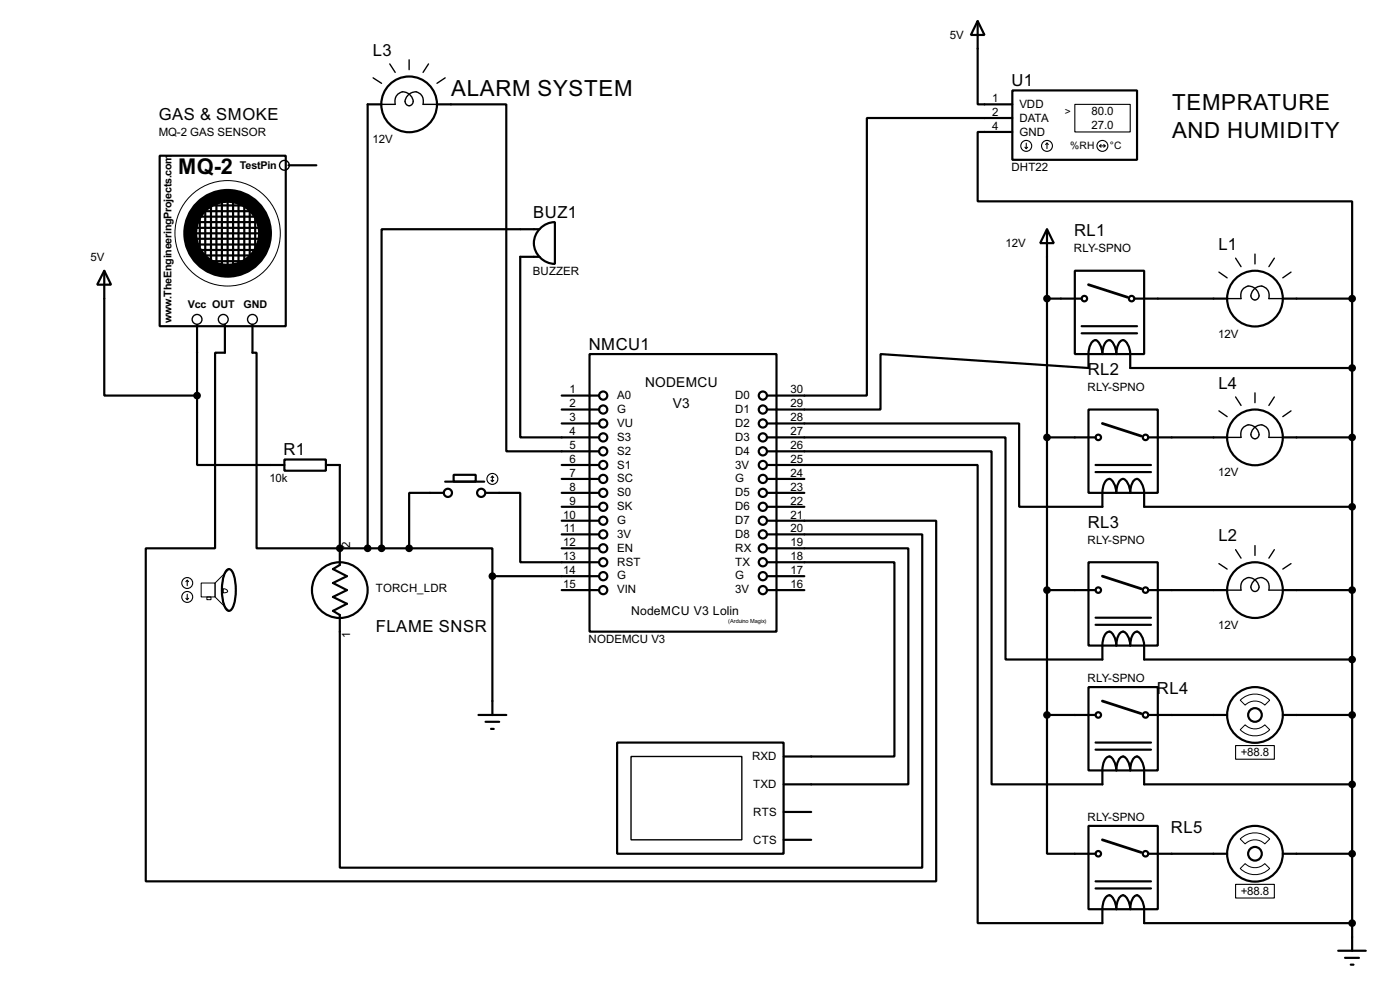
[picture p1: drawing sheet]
<svg xmlns="http://www.w3.org/2000/svg" width="256mm" height="180mm" viewBox="0 0 256 180" stroke-linecap="round" stroke-linejoin="round" font-family="sans-serif">
<g fill="none" stroke="#000" stroke-width=".4">
<path d="M69.9 19.1h-2.5v81.3M80.1 19.1h12.7v63.5h17M179.1 3.9l1.3 2.5h-2.5zM179.1 3.9v15.2h6.4M185.5 16.6h22.8v12.7h-22.8zM29.3 28.5h23.1v31.2h-23.1zM35.9 39.7h11.4M35.9 38.7h10.4M36.6 39.4v5.9M37.4 37.6h8.1M37.6 37.9v9.4M38.7 37.4v10.7"/>
<path d="M39.7 36.6v12M40.7 36.6v12.2M41.7 36.6v12.2M42.7 36.6v12.2M43.7 36.9v11.7M44.8 37.4v10.7M45.8 38.7v8.6M46.8 39.2v7.1M52.9 30.3h5.1M185.5 21.6h-26.7v50.8h-18.3M185.5 24.2h-6.4v12.7h68.6v17.8M19.1 49.6l1.3 2.5h-2.6z"/>
<path d="M19.1 49.6v22.8h17M35.1 40.7h12.2M35.6 42.7h12.7M35.6 41.7h12.5M35.6 43.7h12.5M35.9 44.8h11.7M36.1 59.5v12.9M36.4 45.8h11.4M36.9 46.8h9.6M37.6 47.8h7.7M41.2 59.5v5.1h-1.8v35.8h-12.7v60.9h144.8v-66h-31M46.3 59.5v5.1h.7v35.8h28"/>
<path d="M98.9 47h-3.6v33.1h14.5M98.9 42h-29v58.4M99 41.8a3.8 3.8 0 0 1 2.7-1.1v7.6a3.8 3.8 0 0 1-3.6-2.3 3.8 3.8 0 0 1 .9-4.2zM191.8 42l1.3 2.5h-2.5zM191.8 54.7h6.4M191.8 42v88.9M196.9 49.6h12.7v15.2h-12.7zM198.2 59.7h10.1M207.8 54.7h17M235 54.7h12.7M247.7 54.7v119.3M36.1 72.4v12.7h16"/>
<path d="M102.9 72.4h6.9M102.9 75h6.9M102.9 77.5h6.9M108 64.8h34.3v50.8h-34.3zM140.5 77.5h46.2v15.3h15.3a8.5 8.5 0 0 1 .3-4.3 .91 .91 0 0 1 1.2-.7 3.3 3.3 0 0 1 1 2.4 3.3 3.3 0 0 1 .9-2.4 .9 .9 0 0 1 1.2 .7l.4 1.1 .1 .6a3.3 3.3 0 0 1 .8-2.4 .89 .89 0 0 1 1.2 .7 6.8 6.8 0 0 1 .5 4.3h38.1M198.2 61h10.1M199.4 75h12.7v15.2h-12.7zM247.7 67.4h-40.6a7 7 0 0 0-.5-4.3 .9 .9 0 0 0-1.2-.7 2.87 2.87 0 0 0-.9 2.4 2.75 2.75 0 0 0-1.2-2.5 1.5 1.5 0 0 0-1.2 1.3l-.1 1.2a2.75 2.75 0 0 0-1.3-2.5 2.37 2.37 0 0 0-1.3 2.5v2.6l-38.1-2.6v10.2h-20.8M52.1 84.1h7.6v2.1h-7.6zM59.7 85.1h2.6v18.3l-1.3 .8 2.6 1.3-2.6 1.2 2.6 1.3-2.6 1.3 2.6 1.2-2.6 1.3 1.3 .8v46.2h106.7v-61h-28.5M81.3 90.2h-6.3v10.2M81.6 88.2h7.1"/>
<path d="M83.1 86.9h4.1v1.3h-4.1zM89 90.2h6.3v12.7h14.5M102.9 92.8h6.9M102.9 85.1h6.9M102.9 87.7h6.9M102.9 90.2h6.9M102.9 95.3h6.9M102.9 97.8h6.9M140.5 80.1h43.7v40.6h17.8a8.5 8.5 0 0 1 .3-4.3 .89 .89 0 0 1 .9-.8 .89 .89 0 0 1 .9 .8l.3 1.1 .1 .7a3.2 3.2 0 0 1 .9-2.5 .9 .9 0 0 1 1.2 .7l.4 1.1 .1 .7a3.2 3.2 0 0 1 .8-2.5 .89 .89 0 0 1 1.2 .7 6.8 6.8 0 0 1 .5 4.3h38.1M140.5 82.6h41.2v61h20.3a8.5 8.5 0 0 1 .3-4.3 .91 .91 0 0 1 1.2-.7 3.3 3.3 0 0 1 1 2.4 3.3 3.3 0 0 1 .9-2.4 .9 .9 0 0 1 1.2 .7l.4 1.1 .1 .6a3.3 3.3 0 0 1 .8-2.4 .89 .89 0 0 1 1.2 .7 6.8 6.8 0 0 1 .5 4.3h38.1M140.5 85.1h38.6v83.9h22.9a8.5 8.5 0 0 1 .3-4.3 .91 .91 0 0 1 1.2-.7 3.3 3.3 0 0 1 1 2.4 3.3 3.3 0 0 1 .9-2.4 .9 .9 0 0 1 1.2 .7l.4 1.1 .1 .6a3.3 3.3 0 0 1 .8-2.4 .89 .89 0 0 1 1.2 .7 6.8 6.8 0 0 1 .5 4.3h38.1M140.5 92.8h6.9"/>
<path d="M140.5 87.7h6.9M140.5 90.2h6.9M191.8 80.1h8.9M200.7 85.1h10.2M200.7 86.4h10.2M210.4 80.1h14.4M235 80.1h12.7M41.7 104.3l.3-.1a1.59 1.59 0 0 1 .9 1.4 9.1 9.1 0 0 1-.4 5.8l-.5 .4a1.63 1.63 0 0 1-1.1-1.4 8.7 8.7 0 0 1 .5-5.9zM75 100.4h15.2v5.1M90.2 105.5h19.6M90.2 105.5v25.4M102.9 108h6.9"/>
<path d="M102.9 100.4h6.9M140.5 102.9h23.4v35.6h-20.3M140.5 100.4h25.9v43.2h-22.8M140.5 108h6.9M140.5 105.5h6.9M191.8 108h8.9M199.4 102.9h12.7v15.3h-12.7zM200.7 114.4h10.2M200.7 113.1h10.2M210.4 108h14.4M235 108h12.7M87.7 130.9h5.1"/>
<path d="M89 132.1h2.5M90 133.4h.5M113.1 135.9h30.5v20.4h-30.5zM191.8 130.9v25.4h8.9M191.8 130.9h8.9M199.4 125.8h12.7v15.2h-12.7zM200.7 137.2h10.2M200.7 135.9h10.2M210.4 130.9h14.4M235 130.9h12.7M143.6 148.6h5M143.6 153.7h5"/>
<path d="M199.4 151.2h12.7v15.2h-12.7zM210.4 156.3h14.4M235 156.3h12.7M200.7 162.6h10.2M200.7 161.3h10.2M245.2 174h5M246.4 175.3h2.6M247.5 176.6h.5"/>
<circle cx="74.9" cy="19.1" r="5.1"/>
<circle cx="198.6" cy="54.7" r=".5"/>
<circle cx="207.3" cy="54.7" r=".5"/>
<circle cx="229.9" cy="54.7" r="5.1"/>
<circle cx="110.5" cy="75" r=".75"/>
<circle cx="110.5" cy="72.4" r=".75"/>
<circle cx="110.5" cy="77.5" r=".75"/>
<circle cx="139.7" cy="72.4" r=".75"/>
<circle cx="139.7" cy="77.5" r=".75"/>
<circle cx="139.7" cy="75" r=".75"/>
<circle cx="82" cy="90.2" r=".75"/>
<circle cx="88.1" cy="90.2" r=".75"/>
<circle cx="110.5" cy="95.3" r=".75"/>
<circle cx="110.5" cy="85.1" r=".75"/>
<circle cx="110.5" cy="80.1" r=".75"/>
<circle cx="110.5" cy="92.8" r=".75"/>
<circle cx="110.5" cy="97.8" r=".75"/>
<circle cx="110.5" cy="90.2" r=".75"/>
<circle cx="110.5" cy="82.6" r=".75"/>
<circle cx="110.5" cy="87.7" r=".75"/>
<circle cx="139.7" cy="92.8" r=".75"/>
<circle cx="139.7" cy="97.8" r=".75"/>
<circle cx="139.7" cy="90.2" r=".75"/>
<circle cx="139.7" cy="95.3" r=".75"/>
<circle cx="139.7" cy="82.6" r=".75"/>
<circle cx="139.7" cy="85.1" r=".75"/>
<circle cx="139.7" cy="80.1" r=".75"/>
<circle cx="139.7" cy="87.7" r=".75"/>
<circle cx="201.2" cy="80.1" r=".5"/>
<circle cx="209.8" cy="80.1" r=".5"/>
<circle cx="229.9" cy="80.1" r="5.1"/>
<circle cx="62.2" cy="108" r="5.1"/>
<circle cx="110.5" cy="100.4" r=".75"/>
<circle cx="110.5" cy="105.5" r=".75"/>
<circle cx="110.5" cy="102.9" r=".75"/>
<circle cx="110.5" cy="108" r=".75"/>
<circle cx="139.7" cy="100.4" r=".75"/>
<circle cx="139.7" cy="102.9" r=".75"/>
<circle cx="139.7" cy="105.5" r=".75"/>
<circle cx="139.7" cy="108" r=".75"/>
<circle cx="201.2" cy="108" r=".5"/>
<circle cx="209.8" cy="108" r=".5"/>
<circle cx="229.9" cy="108" r="5.1"/>
<circle cx="201.2" cy="130.9" r=".5"/>
<circle cx="209.8" cy="130.9" r=".5"/>
<circle cx="229.9" cy="130.9" r="5.1"/>
<circle cx="229.9" cy="130.9" r="1.25"/>
<circle cx="201.2" cy="156.3" r=".5"/>
<circle cx="209.8" cy="156.3" r=".5"/>
<circle cx="229.9" cy="156.3" r="5.1"/>
<circle cx="229.9" cy="156.3" r="1.25"/>
</g>
<circle cx="62.3" cy="100.4" r=".2" fill="#000"/>
<g fill="none" stroke="#000" stroke-width=".2">
<path d="M196.9 19.1h10.2v5.1h-10.2zM187.8 27l.2 .2M188 26.2v1M188.3 27l-.3 .2M191.8 26.2l-.2 .3M191.8 26.2l.3 .3M191.8 26.2v1M201.5 26.7h1M201.5 26.7l.2 .3M201.7 26.5l-.2 .2M202.2 26.5l.3 .2M202.5 26.7l-.3 .3"/>
<path d="M90 87.9l.2 .3M90.2 87.2v1M90.2 87.2l-.2 .2M90.2 87.2l.3 .2M90.5 87.9l-.3 .3M34.1 109.5l.2 .3M34.3 106.2v1M34.3 108.8v1M34.3 106.2l-.2 .3M34.3 106.2l.3 .3M34.6 109.5l-.3 .3M226.4 136.5h7.1v2.5h-7.1z"/>
<path d="M226.4 161.9h7.1v2.5h-7.1z"/>
<circle cx="188" cy="26.7" r="1"/>
<circle cx="191.8" cy="26.7" r="1"/>
<circle cx="201.9" cy="26.7" r="1"/>
<circle cx="90.2" cy="87.7" r="1"/>
<circle cx="34.3" cy="106.7" r="1"/>
<circle cx="34.3" cy="109.3" r="1"/>
</g>
<g fill="none" stroke="#000" stroke-width=".25">
<path d="M68.4 14.3l1.5 1M69.9 19.1h2.5a1.69 1.69 0 0 1 1.2-2.2 1.69 1.69 0 0 1 2 1.3 .77 .77 0 0 1-.6 1.2 .77 .77 0 0 1-.7-1.2 1.72 1.72 0 0 1 1.2-1.3 1.72 1.72 0 0 1 1.8 .6l.2 .9v.7h2.6M71.4 11.7l1 1.6M75 11v1.8M78.5 11.7l-1 1.6M81.6 14.3l-1.5 1M223.3 49.8l1.5 1.1M224.8 54.7h2.6a1.69 1.69 0 0 1 1.1-2.3 1.69 1.69 0 0 1 2.1 1.4 .76 .76 0 0 1-.7 1.1 .76 .76 0 0 1-.7-1.1 1.68 1.68 0 0 1 1.4-1.4 1.68 1.68 0 0 1 1.8 1l.1 1.3h2.5M226.4 47.3l1 1.5M229.9 46.5v1.8M233.5 47.3l-1 1.5M236.5 49.8l-1.5 1.1"/>
<path d="M223.3 75.2l1.5 1.1M226.4 72.7l1 1.5M229.9 71.9v1.8M233.5 72.7l-1 1.5M236.5 75.2l-1.5 1.1M224.8 80.1h2.6a1.69 1.69 0 0 1 1.1-2.3 1.69 1.69 0 0 1 2.1 1.4 .76 .76 0 0 1-.7 1.1 .76 .76 0 0 1-.7-1.1 1.68 1.68 0 0 1 1.4-1.4 1.68 1.68 0 0 1 1.8 1l.1 1.3h2.5M229.9 99.9v1.8M223.3 103.2l1.5 1M224.8 108h2.6a1.69 1.69 0 0 1 1.1-2.2 1.69 1.69 0 0 1 2.1 1.3 .77 .77 0 0 1-.7 1.2 .77 .77 0 0 1-.7-1.2 1.68 1.68 0 0 1 1.5-1.3 1.68 1.68 0 0 1 1.7 1l.1 1.2h2.5M226.4 100.6l1 1.6M233.5 100.6l-1 1.6M236.5 103.2l-1.5 1"/>
<path d="M115.6 138.5h20.3v15.2h-20.3z"/>
<circle cx="52.1" cy="30.3" r=".9"/>
<circle cx="36.1" cy="58.5" r=".9"/>
<circle cx="40.9" cy="58.5" r=".9"/>
<circle cx="46.2" cy="58.5" r=".9"/>
</g>
<g fill="none" stroke="#000" stroke-width=".18">
<path d="M36.9 106.7h2.5v2.6h-2.5zM37.9 109.3h.8v.5h-.8zM40.9 107.8a.68 .68 0 0 1 .8 .5l-.1 .1-.7 .1zM41.7 104.3a5.3 5.3 0 0 0-1 3.7 5.2 5.2 0 0 0 1 3.7l.3 .1-2.6-2.5v-2.6l2.6-2.5zM227.2 128.2a3.8 3.8 0 0 1 5.4 0l-.9 .9a2.54 2.54 0 0 0-3.6 0zM228.1 132.7a2.54 2.54 0 0 0 3.6 0l.9 .9a3.8 3.8 0 0 1-5.4 0zM227.2 159l.9-.9a2.54 2.54 0 0 0 3.6 0l.9 .9a3.8 3.8 0 0 1-5.4 0zM227.2 153.6a3.8 3.8 0 0 1 5.4 0l-.9 .9a2.54 2.54 0 0 0-3.6 0z"/>
<circle cx="41.7" cy="42.7" r="9.7"/>
</g>
<path d="M199.4 52.1l7.2 2.3M202 77.5l7.1 2.3M202 105.5l7.1 2.3M202 128.3l7.1 2.3M202 153.7l7.1 2.3" fill="none" stroke="#000" stroke-width=".5"/>
<g fill="#000" stroke="#000" stroke-width=".4">
<circle cx="191.8" cy="54.7" r=".5"/>
<circle cx="247.7" cy="54.7" r=".5"/>
<circle cx="36.1" cy="72.4" r=".5"/>
<circle cx="247.7" cy="67.4" r=".5"/>
<circle cx="191.8" cy="80.1" r=".5"/>
<circle cx="247.7" cy="92.8" r=".5"/>
<circle cx="247.7" cy="80.1" r=".5"/>
<circle cx="62.2" cy="100.4" r=".5"/>
<circle cx="67.3" cy="100.4" r=".5"/>
<circle cx="69.9" cy="100.4" r=".5"/>
<circle cx="74.9" cy="100.4" r=".5"/>
<circle cx="90.2" cy="105.5" r=".5"/>
<circle cx="191.8" cy="108" r=".5"/>
<circle cx="247.7" cy="108" r=".5"/>
<circle cx="191.8" cy="130.9" r=".5"/>
<circle cx="247.7" cy="130.9" r=".5"/>
<circle cx="247.7" cy="120.7" r=".5"/>
<circle cx="247.7" cy="143.6" r=".5"/>
<circle cx="247.7" cy="156.3" r=".5"/>
<circle cx="247.7" cy="169" r=".5"/>
</g>
<circle cx="41.7" cy="42.7" r="6.9" fill="none" stroke="#000" stroke-width="2.6"/>
<g font-size="4.6">
<text x="82.7" y="17.6">ALARM SYSTEM</text>
<text x="214.7" y="20.2">TEMPRATURE</text>
<text x="214.7" y="25.2">AND HUMIDITY</text>
</g>
<text font-size="4.5" x="32.7" y="31.8">MQ-2</text>
<g font-size="3.4">
<text x="68.3" y="10.2">L3</text>
<text x="185.3" y="15.7">U1</text>
<text x="29.1" y="22">GAS &amp; SMOKE</text>
<text x="97.7" y="39.9">BUZ1</text>
<text x="196.8" y="43.2">RL1</text>
<text x="223.2" y="45.8">L1</text>
<text x="107.9" y="64">NMCU1</text>
<text x="199.3" y="68.6">RL2</text>
<text x="223.2" y="71.2">L4</text>
<text x="52" y="83.3">R1</text>
<text x="199.3" y="96.6">RL3</text>
<text x="223.2" y="99.1">L2</text>
<text x="68.9" y="115.6">FLAME SNSR</text>
<text x="212" y="127.1">RL4</text>
<text x="214.5" y="152.5">RL5</text>
</g>
<g font-size="2.8">
<text x="118.2" y="70.9">NODEMCU</text>
<text x="123.2" y="74.7">V3</text>
</g>
<text font-size="2.5" x="115.6" y="112.5">NodeMCU V3 Lolin</text>
<g font-size="2.4">
<text x="174" y="7.1">5V</text>
<text x="181.8" y="21.2">2</text>
<text x="181.8" y="18.7">1</text>
<text x="181.8" y="23.8">4</text>
<text x="186.7" y="22.3">DATA</text>
<text x="186.7" y="19.8">VDD</text>
<text x="200" y="21">80.0</text>
<text x="200" y="23.6">27.0</text>
<text x="29.1" y="25">MQ-2 GAS SENSOR</text>
<text x="68.3" y="26.3">12V</text>
<text x="186.7" y="24.9">GND</text>
<text x="185.3" y="31.4">DHT22</text>
<text x="16.6" y="47.7">5V</text>
<text x="184.2" y="45.2">12V</text>
<text x="196.7" y="46.2">RLY-SPNO</text>
<text x="97.6" y="50.4">BUZZER</text>
<text x="223.2" y="61.8">12V</text>
<text x="104.3" y="72">1</text>
<text x="144.8" y="72">30</text>
<text x="199.2" y="71.6">RLY-SPNO</text>
<text x="104.3" y="74.6">2</text>
<text x="104.3" y="77.1">3</text>
<text x="113.1" y="73">A0</text>
<text x="113.1" y="75.6">G</text>
<text x="134.7" y="73">D0</text>
<text x="134.7" y="75.6">D1</text>
<text x="144.8" y="74.6">29</text>
<text x="144.8" y="77.1">28</text>
<text x="104.3" y="79.7">4</text>
<text x="104.3" y="82.2">5</text>
<text x="113.1" y="78.2">VU</text>
<text x="113.1" y="80.7">S3</text>
<text x="113.1" y="83.2">S2</text>
<text x="134.7" y="78.2">D2</text>
<text x="134.7" y="80.7">D3</text>
<text x="134.7" y="83.2">D4</text>
<text x="144.8" y="79.7">27</text>
<text x="144.8" y="82.2">26</text>
<text x="49.4" y="88.2">10k</text>
<text x="104.3" y="84.7">6</text>
<text x="104.3" y="87.3">7</text>
<text x="104.3" y="89.8">8</text>
<text x="113.1" y="85.7">S1</text>
<text x="113.1" y="88.3">SC</text>
<text x="134.7" y="85.7">3V</text>
<text x="134.7" y="88.3">G</text>
<text x="144.8" y="84.7">25</text>
<text x="144.8" y="87.3">24</text>
<text x="144.8" y="89.8">23</text>
<text x="223.2" y="87.2">12V</text>
<text x="103.2" y="94.9">10</text>
<text x="104.3" y="92.4">9</text>
<text x="113.1" y="90.8">S0</text>
<text x="113.1" y="93.4">SK</text>
<text x="113.1" y="95.9">G</text>
<text x="134.7" y="90.8">D5</text>
<text x="134.7" y="93.4">D6</text>
<text x="134.7" y="95.9">D7</text>
<text x="144.8" y="92.4">22</text>
<text x="144.8" y="94.9">21</text>
<text x="64.1" y="100.4" transform="rotate(-90 64.1 100.4)">2</text>
<text x="103.2" y="100">12</text>
<text x="103.3" y="97.4">11</text>
<text x="113.1" y="98.5">3V</text>
<text x="113.1" y="101">EN</text>
<text x="134.7" y="98.5">D8</text>
<text x="134.7" y="101">RX</text>
<text x="144.8" y="97.4">20</text>
<text x="144.8" y="100">19</text>
<text x="199.2" y="99.5">RLY-SPNO</text>
<text x="103.2" y="102.5">13</text>
<text x="103.2" y="105.1">14</text>
<text x="103.2" y="107.6">15</text>
<text x="113.1" y="103.6">RST</text>
<text x="113.1" y="106.1">G</text>
<text x="134.7" y="103.6">TX</text>
<text x="134.7" y="106.1">G</text>
<text x="144.8" y="102.5">18</text>
<text x="144.8" y="105.1">17</text>
<text x="144.8" y="107.6">16</text>
<text x="68.8" y="108.4">TORCH_LDR</text>
<text x="113.1" y="108.6">VIN</text>
<text x="134.7" y="108.6">3V</text>
<text x="64.1" y="116.8" transform="rotate(-90 64.1 116.8)">1</text>
<text x="107.8" y="117.7">NODEMCU V3</text>
<text x="223.2" y="115.2">12V</text>
<text x="199.2" y="124.9">RLY-SPNO</text>
<text x="137.8" y="139.2">RXD</text>
<text x="227.3" y="138.4">+88.8</text>
<text x="138" y="149.3">RTS</text>
<text x="138" y="144.3">TXD</text>
<text x="138" y="154.4">CTS</text>
<text x="199.2" y="150.3">RLY-SPNO</text>
<text x="227.3" y="163.8">+88.8</text>
</g>
<g font-size="2.2">
<text x="43.9" y="30.9">TestPin</text>
<text x="31.4" y="59.1" transform="rotate(-90 31.4 59.1)">w</text>
<text x="31.4" y="54.8" transform="rotate(-90 31.4 54.8)">.TheEngineeringProjects.com</text>
<text x="34.4" y="56.3">Vcc OUT</text>
<text x="44.6" y="56.3">GND</text>
</g>
<g font-size="2.1">
<text x="195.1" y="21">&gt;</text>
<text x="196.1" y="27.3">%RH</text>
<text x="203.3" y="27.3">°C</text>
</g>
<text font-size="1.2" x="133.4" y="114">(Arduino Magix)</text>
</svg>
